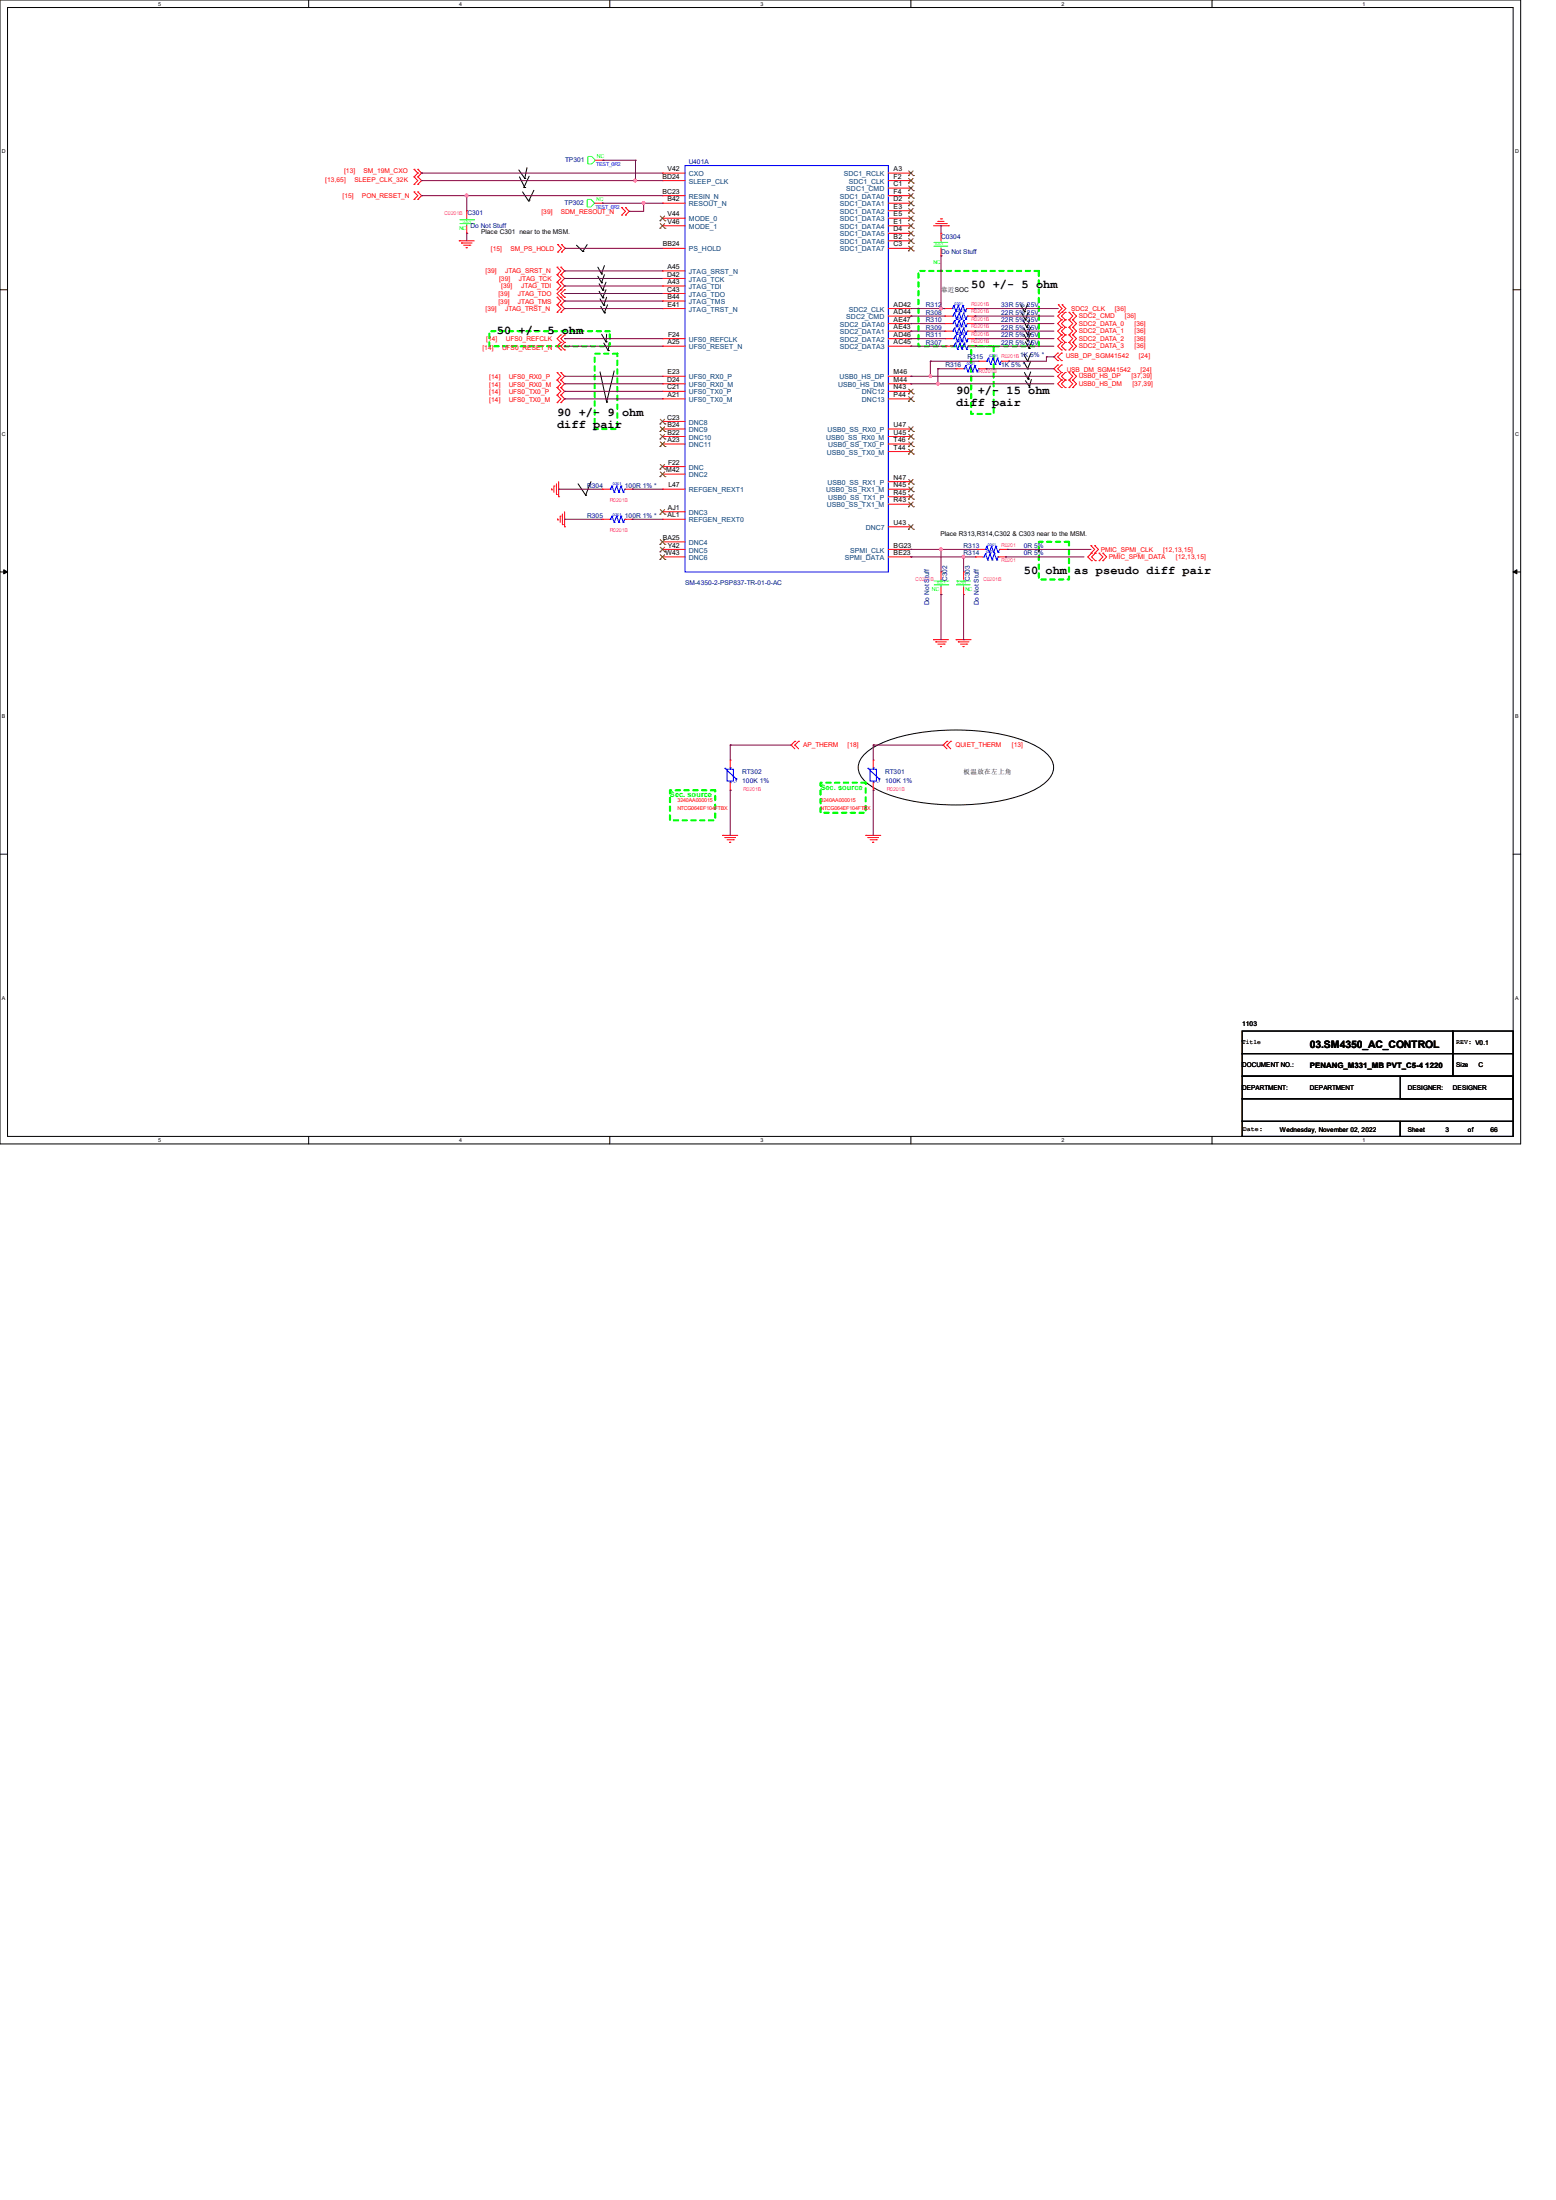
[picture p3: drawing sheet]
<svg xmlns="http://www.w3.org/2000/svg" width="210mm" height="297mm" viewBox="0 0 210 297" stroke-linecap="round" stroke-linejoin="round" font-family="sans-serif">
<g fill="none" stroke="#000" stroke-width=".13">
<path d="M0 0h205.2v154.4h-205.2zM1 1h203.2v152.4h-203.2zM41.7 0v1M82.3 0v1M122.9 0v1M163.6 0v1M0 39.1h1M70 22.9l.8 1.2M70.1 23.9l.7 1.4M70.5 25.9l.8 1.2M70.7 25.3h.1M70.8 24.1h.1"/>
<path d="M70.8 25.3h.1M71.1 22.6l-.3 1.5M71.3 27.1h.1M71.4 27h.1M71.4 23.8l-.7 1.5M72.1 25.7l-.7 1.3M77.8 33.1l.9 .9M78.7 34h.1M79.2 33l-.5 1M80.7 36.1l.5 .9M80.7 37.3l.5 .9M80.9 38.3l.5 .9"/>
<path d="M80.9 39.3l.5 .9M81.2 37h.1M81.2 36.9h.1M81.2 38.1h.1M81.2 38.2h.1M81.4 39.2h.1M81.4 39.1h.1M81.6 35.9l-.4 1M81.6 37.1l-.4 1M81.8 38.1l-.4 1M81.8 39.1l-.4 1M204.2 39.1h1"/>
<path d="M81 40.3l.5 .9M81 50.2l.9 4.1M81.1 41.4l.5 .8M81.2 45.1l.6 1M81.4 40.2h.1M81.4 40.1h.1M81.5 41.2h.1M81.5 41.1h.1M81.5 46.3l.6 1M81.6 42.2h.1M81.8 46.1h.1M81.9 54.3h.1"/>
<path d="M81.9 40.1l-.4 1M81.9 45.1l-.1 1M82 41.1l-.4 1.1M82.1 47.3h.1M82.2 46.3l-.1 1M82.9 50.1l-1 4.2M137.8 41.1l.5 1M137.9 42.2l.5 1M138.1 43.3l.5 .9M138.2 44.3l.5 .9M138.2 45.1l.5 .9M138.2 47.8l.5 1"/>
<path d="M138.2 48.9l.5 .9M138.3 42.1h.1M138.3 50.3l.5 .9M138.4 43.2h.1M138.4 46.1l.5 .9M138.4 51.4l.5 .7M138.6 44.2h.1M138.7 45.2h.1M138.7 46h.1M138.7 48.8h.1M138.7 49.8h.1M138.7 41.1l-.4 1"/>
<path d="M138.8 51.2h.1M138.8 51.1h.1M138.8 42.2l-.4 1M138.9 47h.1M138.9 52.1h.1M138.9 52.3h.1M139 43.2l-.4 1M139.1 44.2l-.4 1M139.1 45l-.4 1M139.1 50.2l-.3 .9M139.1 47.8l-.4 1M139.1 48.8l-.4 1"/>
<path d="M139.2 51.2l-.3 1.1M139.3 46l-.4 1M0 77.2h1M.5 76.9l.5 .3-.5 .3zM78 65.3l1 1.5M79 66.8h.1M79.8 65l-.8 1.8M204.2 77.2l.5-.3v.6zM204.2 77.2h1M0 115.3h1M116.7 101.8a12.6 12.6 0 0 1 6.1-2.7 31.1 31.1 0 0 1 15 .7 8.3 8.3 0 0 1 4 2.6 2.25 2.25 0 0 1-.5 3 12.6 12.6 0 0 1-6.1 2.7 31.1 31.1 0 0 1-14.9-.7 8.3 8.3 0 0 1-4.1-2.5 2.25 2.25 0 0 1 .5-3.1zM204.2 115.3h1"/>
<path d="M167.6 139.2h28.5v3h-28.5zM196.1 139.2h8.1v3h-8.1zM41.7 153.4v1M82.3 153.4v1M122.9 153.4v1M163.6 153.4v1M167.6 151.4h21.4v2h-21.4zM167.6 148.3h36.6v3.1h-36.6zM167.6 145.3h36.6v3h-36.6zM167.6 142.2h28.5v3.1h-28.5zM189 151.4h15.2v2h-15.2zM189 145.3h15.2v3h-15.2z"/>
<path d="M196.1 142.2h8.1v3.1h-8.1z"/>
</g>
<path d="M.5 76.9l.5 .3-.5 .3zM204.2 77.2l.5-.3v.6z" fill="#000"/>
<path d="M124 36.6h16.2v10.1h-16.2zM66 44.7h16.3v2h-16.3zM80.3 47.8h3v10.1h-3zM131.1 46.7h3v9.2h-3zM140.2 73.2h4.1v5h-4.1zM90.4 106.7h6.1v4h-6.1zM110.7 105.7h6.1v4h-6.1z" fill="none" stroke="#0f0" stroke-width=".3" stroke-dasharray=".6 .6"/>
<g fill="none" stroke="#f00" stroke-width=".13">
<path d="M55.9 23.9h.1M55.9 24.9h.1M55.9 25.9h.1M55.9 26.9h.1M55.9 22.9h.1M55.9 23.9l.5 .5-.5 .5M55.9 25.9l.5 .5-.5 .5M55.9 22.9l.5 .5M56.4 23.4l-.5 .5M56.4 24.9h.1M56.4 23.9h.1M56.4 26.9h.1"/>
<path d="M56.4 25.9h.1M56.4 23.4h.1M56.4 22.9h.1M56.4 23.9l.5 .5-.5 .5M56.4 25.9l.5 .5-.5 .5M56.4 22.9l.5 .5M56.9 23.4l-.5 .5M56.9 23.4h.1M62 32.5h.1M62 32.5h2M62.3 32.8h.1M62.3 32.8h1.4"/>
<path d="M62.6 33.1h.8M62.9 33.4h.2M62.9 33.4h.1M63 28.4h.1M63 31.5h.1M63 28.4v1.1M63 30.5v1M63.4 33.1h.1M75.2 36.1h.1M75.2 37.1h.1M75.2 38.1h.1M75.2 39.1h.1"/>
<path d="M75.2 36.1l.5 .5-.5 .5M75.2 37.1l.5 .5-.5 .5M75.2 38.1l.5 .5-.5 .5M75.3 33h.1M75.3 34h.1M75.3 33l.5 .5-.5 .5M75.7 37.1h.1M75.7 36.1h.1M75.7 38.1h.1M75.7 39.1h.1M75.7 36.1l.5 .5-.5 .5M75.7 37.1l.5 .5-.5 .5"/>
<path d="M75.7 38.1l.5 .5-1 1 1 1-.5 .5M75.8 34h.1M75.8 33h.1M75.8 33l.5 .5-.5 .5M76.2 39.1l-.5 .5 .5 .5M76.2 39.1h.1M80.3 27.4h1M80.3 21.6h1.1M81.3 27.4h.1M81.4 21.6h.1M83.9 28h.1M83.9 29h.1"/>
<path d="M83.9 28l.5 .5-.5 .5M84.4 29h.1M84.4 28h.1M84.4 28l.5 .5-.5 .5M89.4 30.5h3.1M89.4 23.4h3.1M89.4 24.4h3.1M89.4 26.4h3.1M89.4 27.4h3.1M89.4 29.5h3.1M89.4 33.5h3.1M89.4 36.6h3.1"/>
<path d="M89.4 37.6h3.1M89.4 38.6h3.1M89.4 39.6h3.1M89.4 23.4h.1M89.4 24.4h.1M89.4 26.4h.1M89.4 27.4h.1M89.4 29.5h.1M89.4 30.5h.1M89.4 33.5h.1M89.4 36.6h.1M89.4 37.6h.1"/>
<path d="M89.4 38.6h.1M89.4 39.6h.1M119.9 32.5h3M119.9 30.5h3M119.9 23.4h3M119.9 24.4h3M119.9 26.4h3M119.9 27.4h3M119.9 29.5h3M119.9 33.5h3M119.9 25.4h3M119.9 28.4h3"/>
<path d="M119.9 31.5h3M122.9 23.4h.1M122.9 24.4h.1M122.9 25.4h.1M122.9 26.4h.1M122.9 27.4h.1M122.9 28.4h.1M122.9 29.5h.1M122.9 30.5h.1M122.9 31.5h.1M122.9 32.5h.1M122.9 33.5h.1"/>
<path d="M126 30.5h2M126.3 30.2h1.4M126.6 29.9h.1M126.6 29.9h.8M126.9 29.5h.2M127 31.5h.1M127 34.5h.1M127 31.5v1M127 33.5v1M127.1 29.5h.1M127.7 30.2h.1M128 30.5h.1"/>
<path d="M75.2 40.1h.1M75.2 41.1h.1M75.2 42.2h.1M75.2 50.3h.1M75.2 51.3h.1M75.2 52.3h.1M75.2 53.3h.1M75.2 54.4h.1M75.2 40.1l.5 .5-.5 .5M75.2 41.1l.5 .6-.5 .5M75.2 50.3l.5 .5-.5 .5M75.2 51.3l.5 .5-.5 .5"/>
<path d="M75.2 52.3l.5 .5-.5 .5M75.2 53.3l.5 .5-.5 .6M75.7 45.2l-.5 .5 .5 .5M75.7 46.2l-.5 .5 .5 .5M75.7 41.1h.1M75.7 40.1h.1M75.7 42.2h.1M75.7 51.3h.1M75.7 50.3h.1M75.7 52.3h.1M75.7 53.3h.1M75.7 54.4h.1"/>
<path d="M75.7 46.2h.1M75.7 45.2h.1M75.7 47.2h.1M75.7 41.1l.5 .6-.5 .5M75.7 50.3l.5 .5-.5 .5M75.7 51.3l.5 .5-.5 .5M75.7 52.3l.5 .5-.5 .5M75.7 53.3l.5 .5-.5 .6M76.2 45.2l-.5 .5 .5 .5M76.2 46.2l-.5 .5 .5 .5M76.2 46.2h.1M76.2 45.2h.1"/>
<path d="M76.2 47.2h.1M76.2 40.1h.1M89.4 40.6h3.1M89.4 41.7h3.1M89.4 45.7h3.1M89.4 46.7h3.1M89.4 50.8h3.1M89.4 51.8h3.1M89.4 52.8h3.1M89.4 53.8h3.1M89.4 56.9h3.1M89.4 57.9h3.1"/>
<path d="M89.4 58.9h3.1M89.4 59.9h3.1M89.4 40.6h.1M89.4 41.7h.1M89.4 45.7h.1M89.4 46.7h.1M89.4 50.8h.1M89.4 51.8h.1M89.4 52.8h.1M89.4 53.8h.1M89.4 56.9h.1M89.4 57.9h.1"/>
<path d="M89.4 58.9h.1M89.4 59.9h.1M119.9 44.7h3M119.9 41.7h3M119.9 45.7h3M119.9 46.7h3M119.9 50.8h3M119.9 51.8h3M119.9 52.8h3M119.9 53.8h3M119.9 57.9h3M119.9 58.9h3"/>
<path d="M119.9 59.9h3M119.9 42.7h3M119.9 43.7h3M122.9 41.7h.1M122.9 42.7h.1M122.9 43.7h.1M122.9 44.7h.1M122.9 45.7h.1M122.9 46.7h.1M122.9 50.8h.1M122.9 51.8h.1M122.9 52.8h.1"/>
<path d="M122.9 53.8h.1M122.9 57.9h.1M122.9 58.9h.1M122.9 59.9h.1M127.4 41.7h1M127.4 41.7h.1M127.5 44.7h.1M127.5 43.7h.1M127.5 42.7h.1M127.5 44.7h1M127.5 42.7h1M127.5 43.7h1"/>
<path d="M127.6 45.7h.1M127.6 46.7h.1M127.6 45.7h1M127.6 46.7h1M129 49.8h.1M129 49.8h1M130.5 41.7h1M130.6 44.7h1M130.6 42.7h1M130.6 43.7h1M130.6 45.7h1.1M130.6 46.7h1.1"/>
<path d="M131.5 41.7h.1M131.6 44.7h.1M131.6 43.7h.1M131.6 42.7h.1M131.7 45.7h.1M131.7 46.7h.1M132.1 48.8h.1M132.1 49.8h1M132.1 48.8h1M133.1 49.8h.1M135.1 48.8h1M136.1 48.8h.1"/>
<path d="M142.7 49.3l-.5 .5 .5 .5M142.7 47.7l-.5 .5 .5 .5M142.7 47.7h.1M142.7 48.7h.1M142.7 49.3h.1M142.7 50.3h.1M142.8 42.2h.1M142.8 41.1h.1M142.8 41.1l.5 .6-.5 .5M143.3 50.3h.1M143.3 51.3h.1M143.3 52.3h.1"/>
<path d="M143.3 42.2h.1M143.3 43.2h.1M143.3 44.2h.1M143.3 45.2h.1M143.3 46.2h.1M143.3 47.2h.1M143.3 48.7h.1M143.3 47.7h.1M143.3 49.3h.1M143.3 50.3l-.6 .5 .6 .5M143.3 51.3l-.6 .5 .6 .5M143.3 49.3l-.6 .5 .6 .5"/>
<path d="M143.3 42.2l-.6 .5 .6 .5M143.3 44.2l-.6 .5 .6 .5M143.3 43.2l-.6 .5 .6 .5M143.3 45.2l-.6 .5 .6 .5M143.3 46.2l-.6 .5 .6 .5M143.3 47.7l-.6 .5 .6 .5M143.3 41.1h.1M143.3 41.1l.5 .6-.5 .5M143.8 50.3l-.5 .5 .5 .5M143.8 51.3l-.5 .5 .5 .5M143.8 42.2l-.5 .5 .5 .5M143.8 44.2l-.5 .5 .5 .5"/>
<path d="M143.8 43.2l-.5 .5 .5 .5M143.8 45.2l-.5 .5 .5 .5M143.8 46.2l-.5 .5 .5 .5M143.8 50.3h.1M143.8 51.3h.1M143.8 52.3h.1M143.8 42.2h.1M143.8 43.2h.1M143.8 44.2h.1M143.8 45.2h.1M143.8 46.2h.1M143.8 47.2h.1"/>
<path d="M144.3 50.3h.1M144.3 51.3h.1M144.3 52.3h.1M144.3 42.2h.1M144.3 43.2h.1M144.3 44.2h.1M144.3 45.2h.1M144.3 46.2h.1M144.3 47.2h.1M144.3 50.3l.5 .5-.5 .5M144.3 51.3l.5 .5-.5 .5M144.3 44.2l.5 .5-.5 .5"/>
<path d="M144.3 42.2l.5 .5-.5 .5M144.3 43.2l.5 .5-.5 .5M144.3 46.2l.5 .5-.5 .5M144.3 45.2l.5 .5-.5 .5M144.8 51.3h.1M144.8 50.3h.1M144.8 52.3h.1M144.8 43.2h.1M144.8 42.2h.1M144.8 44.2h.1M144.8 45.2h.1M144.8 46.2h.1"/>
<path d="M144.8 47.2h.1M144.8 50.3l.5 .5-.5 .5M144.8 51.3l.5 .5-.5 .5M144.8 42.2l.5 .5-.5 .5M144.8 45.2l.5 .5-.5 .5M144.8 43.2l.5 .5-.5 .5M144.8 46.2l.5 .5-.5 .5M144.8 44.2l.5 .5-.5 .5M74.5 66.1h.1M74.5 66v.1M74.8 65.6h.1M74.8 65.6v.9"/>
<path d="M75.1 66.8h.1M75.1 65.3v1.5M75.3 70.2h.1M75.3 70v.2M75.4 67.1h.1M75.4 65v2.1M75.6 69.7h.1M75.6 69.7v.8M75.9 70.8h.1M75.9 69.4v1.4M76.2 71.1h.1M76.2 69.1v2"/>
<path d="M81.3 70.1h.1M81.3 66h.1M81.3 66h1M81.3 70.1h1M84.3 66h1M84.3 70.1h1M85.3 70.1h.1M85.3 66h.1M89.4 75.2h3.1M89.4 63h3.1M89.4 64h3.1M89.4 66h3.1"/>
<path d="M89.4 69.1h3.1M89.4 70.1h3.1M89.4 73.2h3.1M89.4 74.2h3.1M89.4 63h.1M89.4 64h.1M89.4 66h.1M89.4 69.1h.1M89.4 70.1h.1M89.4 73.2h.1M89.4 74.2h.1M89.4 75.2h.1"/>
<path d="M119.9 75.2h3M119.9 66h3M119.9 74.2h3M119.9 61h3M119.9 65h3M119.9 67.1h3M119.9 68.1h3M119.9 71.1h3M122.9 61h.1M122.9 65h.1M122.9 66h.1M122.9 67.1h.1"/>
<path d="M122.9 68.1h.1M122.9 71.1h.1M122.9 74.2h.1M122.9 75.2h.1M127 77.2h.1M127 77.2v1M127 79.2v1.1M130 77.2h.1M130 77.2v1M130 79.2v1.1M131.7 75.2h1M131.7 75.2h.1"/>
<path d="M131.9 74.2h.1M131.9 74.2h1M134.7 75.2h1M134.9 74.2h1M135.7 75.2h.1M135.9 74.2h.1M147.2 74.7h.1M147.2 73.7h.1M147.2 73.7l.5 .5-.5 .5M147.3 74.7l-.5 .5 .5 .5M147.3 74.7h.1M147.3 75.7h.1"/>
<path d="M147.7 74.7h.1M147.7 73.7h.1M147.7 73.7l.6 .5-.6 .5M147.8 74.7l-.5 .5 .5 .5M147.8 74.7h.1M147.8 75.7h.1M148.3 74.7h.1M148.3 75.7h.1M148.3 74.7l.5 .5-.5 .5M148.8 74.7l.6 .5-.6 .5M148.8 75.7h.1M148.8 74.7h.1"/>
<path d="M126 86.4h.1M126 86.4h2M126.3 86.7h.1M126.3 86.7h1.4M126.6 87h.8M126.9 87.3h.2M126.9 87.3h.1M127 80.3h.1M127.4 87h.1M129 86.4h2.1M129 86.4h.1M129.3 86.7h1.5"/>
<path d="M129.3 86.7h.1M129.6 87h.9M130 87.3h.1M130 80.3h.1M130.5 87h.1M97.5 112.8h2.1M97.5 112.8h.1M97.8 113.1h1.5M97.8 113.1h.1M98.1 113.4h.9M98.5 113.7h.1M98.6 102.6h.1"/>
<path d="M98.6 106.7h.1M98.6 102.6v1M98.6 105.7v1M99 113.4h.1M106.8 100.6l.5 .5M106.8 100.6h.1M107.3 100.6h.1M107.3 100.1h.1M107.3 100.6l.5 .5M107.3 100.1l-.5 .5M107.8 100.1l-.5 .5M107.8 100.1h.1"/>
<path d="M116.8 112.8h2.1M116.8 112.8h.1M117.1 113.1h1.5M117.1 113.1h.1M117.4 113.4h.9M117.8 113.7h.1M117.9 102.6h.1M117.9 106.7h.1M117.9 102.6v1M117.9 105.7v1M118.3 113.4h.1M127.3 100.6h.1"/>
<path d="M127.3 100.6l.5 .5M127.8 100.1l-.5 .5M127.8 100.6h.1M127.8 100.1h.1M127.8 100.6l.5 .5M128.3 100.1l-.5 .5M128.3 100.1h.1"/>
</g>
<g fill="none" stroke="#00ff80" stroke-width=".13">
<path d="M62.1 30.2h1.8M62.1 29.7h1.8M63 29.7h.1M63 30.2h.1M63 29.5v.2M63 30.2v.3M63.9 30.2h.1M63.9 29.7h.1M79.2 26.9h.6l.5 .5-.5 .5h-.6zM79.3 21.1h.5l.5 .5-.5 .5h-.5zM126.1 33.2h.1M126.1 32.7h.1"/>
<path d="M126.1 33.2h1.8M126.1 32.7h1.8M127 32.7h.1M127 33.2h.1M127 32.5v.2M127 33.2v.3M126.1 79h1.8M126.1 78.4h1.8M127 78.4h.1M127 79h.1M127 78.2v.2M127 79v.2"/>
<path d="M127.9 79h.1M127.9 78.4h.1M129.1 79h1.9M129.1 78.4h1.9M129.1 79h.1M129.1 78.4h.1M130 78.4h.1M130 79h.1M130 78.2v.2M130 79v.2"/>
</g>
<g fill="none" stroke="#00f" stroke-width=".13">
<path d="M92.5 22.4h27.4v54.8h-27.4zM128.4 41.7h.1M128.5 41.7h.1M128.5 44.7h.1M128.5 43.7h.1M128.5 42.7h.1M128.6 44.7h.1M128.6 43.7h.1M128.6 42.7h.1M128.6 45.7h.1M128.6 46.7h.1M128.7 41.2l-.2 .5"/>
<path d="M128.7 45.7h.1M128.7 41.2h.1M128.7 46.7h.1M128.7 41.2l.3 .9M128.8 44.3l-.2 .4M128.8 43.3l-.2 .4M128.8 42.2l-.2 .5M128.8 44.3h.1M128.8 43.3h.1M128.8 42.2h.1M128.8 44.3l.3 .8M128.8 43.3l.3 .8"/>
<path d="M128.8 42.2l.3 .9M128.9 45.3h.1M128.9 46.3h.1M128.9 45.3l.3 .8M128.9 46.3l.3 .9M128.9 45.3l-.2 .4M128.9 46.3l-.2 .4M129 42.1h.1M129.1 45.1h.1M129.1 44.1h.1M129.1 43.1h.1M129.2 46.1h.1"/>
<path d="M129.2 47.2h.1M129.3 41.2h.1M129.3 41.2l.3 .9M129.3 41.2l-.3 .9M129.5 44.3h.1M129.5 43.3h.1M129.5 42.2h.1M129.5 44.3l.3 .8M129.5 43.3l.3 .8M129.5 42.2l.3 .9M129.5 44.3l-.4 .8M129.5 43.3l-.4 .8"/>
<path d="M129.5 42.2l-.4 .9M129.5 45.3l-.3 .8M129.5 46.3l-.3 .9M129.5 45.3h.1M129.5 46.3h.1M129.5 46.3l.3 .9M129.5 45.3l.3 .8M129.6 42.1h.1M129.8 45.1h.1M129.8 44.1h.1M129.8 43.1h.1M129.8 46.1h.1"/>
<path d="M129.8 47.2h.1M130 41.2h.1M130 41.2l.3 .9M130 41.2l-.4 .9M130 44.3l-.2 .8M130 43.3l-.2 .8M130 42.2l-.2 .9M130 44.3h.1M130 43.3h.1M130 42.2h.1M130 44.3l.3 .8M130 43.3l.3 .8"/>
<path d="M130 42.2l.3 .9M130 49.8h.1M130.1 45.3h.1M130.1 49.8h.1M130.1 46.3h.1M130.1 45.3l.4 .8M130.1 46.3l.4 .9M130.1 45.3l-.3 .8M130.1 46.3l-.3 .9M130.3 42.1h.1M130.3 49.4l-.2 .4M130.3 45.1h.1"/>
<path d="M130.3 44.1h.1M130.3 43.1h.1M130.3 49.4h.1M130.3 49.4l.3 .8M130.5 41.7l-.2 .4M130.5 46.1h.1M130.5 41.7h.1M130.5 47.2h.1M130.6 44.7h.1M130.6 43.7h.1M130.6 42.7h.1M130.6 44.7l-.3 .4"/>
<path d="M130.6 43.7l-.3 .4M130.6 42.7l-.3 .4M130.6 45.7l-.1 .4M130.6 46.7l-.1 .5M130.6 45.7h.1M130.6 50.2h.1M130.6 46.7h.1M131 49.4h.1M131 49.4l.3 .8M131 49.4l-.4 .8M131.3 50.2h.1M131.6 49.4h.1"/>
<path d="M131.6 49.4l.3 .8M131.6 49.4l-.3 .8M131.9 50.2h.1M132.1 49.8l-.2 .4M132.1 49.8h.1M133.1 48.8h.1M133.2 48.8h.1M133.4 48.3l-.2 .5M133.4 48.3h.1M133.4 48.3l.3 .9M133.7 49.2h.1M134 48.3l-.3 .9"/>
<path d="M134 48.3h.1M134 48.3l.3 .9M134.3 49.2h.1M134.6 48.3h.1M134.6 48.3l.3 .9M134.6 48.3l-.3 .9M134.9 49.2h.1M135.1 48.8l-.2 .4M135.1 48.8h.1M82.3 70.1h.1M82.3 66h.1M82.4 70.1h.1"/>
<path d="M82.4 66h.1M82.6 69.7h.1M82.6 65.6h.1M82.6 69.7l.3 .8M82.6 65.6l.3 .9M82.6 69.7l-.2 .4M82.6 65.6l-.2 .4M82.9 70.5h.1M82.9 66.5h.1M83.2 69.7h.1M83.2 65.6h.1M83.2 69.7l.3 .8"/>
<path d="M83.2 65.6l.3 .9M83.2 69.7l-.3 .8M83.2 65.6l-.3 .9M83.5 70.5h.1M83.5 66.5h.1M83.8 69.7l-.3 .8M83.8 65.6l-.3 .9M83.8 69.7h.1M83.8 65.6h.1M83.8 69.7l.3 .8M83.8 65.6l.3 .9M84.1 70.5h.1"/>
<path d="M84.1 66.5h.1M84.3 70.1h.1M84.3 66h.1M84.3 70.1l-.2 .4M84.3 66l-.2 .5M132.7 75.2h.1M132.8 75.2h.1M132.9 74.2h.1M133 74.8l-.2 .4M133 74.8h.1M133 74.2h.1M133 74.8l.3 .8"/>
<path d="M133.2 73.7h.1M133.2 73.7l.3 .9M133.2 73.7l-.2 .5M133.3 75.6h.1M133.5 74.6h.1M133.6 74.8h.1M133.6 74.8l.3 .8M133.6 74.8l-.3 .8M133.8 73.7h.1M133.8 73.7l.3 .9M133.8 73.7l-.3 .9M133.9 75.6h.1"/>
<path d="M134.1 74.6h.1M134.2 74.8h.1M134.2 74.8l.3 .8M134.2 74.8l-.3 .8M134.4 73.7h.1M134.4 73.7l.3 .9M134.4 73.7l-.3 .9M134.5 75.6h.1M134.7 75.2l-.2 .4M134.7 75.2h.1M134.7 74.6h.1M134.9 74.2l-.2 .4"/>
<path d="M134.9 74.2h.1M97.8 103.7h.1M97.8 103.7l1.6 1.5M98.1 103.8h.9v1.7h-.9zM98.6 103.6h.1M98.6 105.7h.1M98.6 103.6v.2M98.6 105.5v.2M99.4 105.2h.1M99.4 105.2v.3M117.1 103.7l1.6 1.5M117.1 103.7h.1"/>
<path d="M117.4 103.8h.9v1.7h-.9zM117.9 103.6h.1M117.9 105.7h.1M117.9 103.6v.2M117.9 105.5v.2M118.7 105.2h.1M118.7 105.2v.3"/>
</g>
<g fill="none" stroke="#804000" stroke-width=".13">
<path d="M89.1 29.8h.1M89.1 30.8h.1M89.1 29.2l.6 .6M89.1 30.2l.6 .6M89.7 29.2l-.6 .6M89.7 30.2l-.6 .6M89.7 29.8h.1M89.7 30.8h.1M122.6 23.7h.1M122.6 24.7h.1M122.6 25.7h.1M122.6 26.8h.1"/>
<path d="M122.6 27.8h.1M122.6 28.8h.1M122.6 29.8h.1M122.6 30.8h.1M122.6 31.8h.1M122.6 32.9h.1M122.6 33.9h.1M122.6 23.1l.7 .6M122.6 24.1l.7 .6M122.6 25.1l.7 .6M122.6 26.1l.7 .7M122.6 27.1l.7 .7"/>
<path d="M122.6 28.2l.7 .6M122.6 29.2l.7 .6M122.6 30.2l.7 .6M122.6 31.2l.7 .6M122.6 32.2l.7 .7M122.6 33.2l.7 .7M123.2 24.1l-.6 .6M123.2 25.1l-.6 .6M123.2 26.1l-.6 .7M123.2 29.2l-.6 .6M123.2 23.1l-.6 .6M123.2 27.1l-.6 .7"/>
<path d="M123.2 28.2l-.6 .6M123.2 30.2l-.6 .6M123.2 31.2l-.6 .6M123.2 32.2l-.6 .7M123.2 33.2l-.6 .7M123.3 23.7h.1M123.3 24.7h.1M123.3 25.7h.1M123.3 26.8h.1M123.3 27.8h.1M123.3 28.8h.1M123.3 29.8h.1"/>
<path d="M123.3 30.8h.1M123.3 31.8h.1M123.3 32.9h.1M123.3 33.9h.1M89.1 57.2h.1M89.1 58.3h.1M89.1 59.3h.1M89.1 56.6l.6 .6M89.1 57.6l.6 .7M89.1 58.6l.6 .7M89.1 59.6l.6 .7M89.7 56.6l-.6 .6"/>
<path d="M89.7 57.6l-.6 .7M89.7 58.6l-.6 .7M89.7 59.6l-.6 .7M89.7 57.2h.1M89.7 58.3h.1M89.7 59.3h.1M122.6 53.2h.1M122.6 54.2h.1M122.6 58.3h.1M122.6 59.3h.1M122.6 52.5l.7 .7M122.6 53.6l.7 .6"/>
<path d="M122.6 57.6l.7 .7M122.6 58.6l.7 .7M122.6 59.6l.7 .7M123.2 52.5l-.6 .7M123.2 53.6l-.6 .6M123.2 57.6l-.6 .7M123.2 58.6l-.6 .7M123.2 59.6l-.6 .7M123.3 53.2h.1M123.3 54.2h.1M123.3 58.3h.1M123.3 59.3h.1"/>
<path d="M89.1 60.3h.1M89.1 63.3h.1M89.1 64.3h.1M89.1 69.4h.1M89.1 73.5h.1M89.1 74.5h.1M89.1 75.5h.1M89.1 62.7l.6 .6M89.1 63.7l.6 .6M89.1 68.8l.6 .6M89.1 72.9l.6 .6M89.1 73.9l.6 .6"/>
<path d="M89.1 74.9l.6 .6M89.7 62.7l-.6 .6M89.7 63.7l-.6 .6M89.7 68.8l-.6 .6M89.7 72.9l-.6 .6M89.7 73.9l-.6 .6M89.7 74.9l-.6 .6M89.7 60.3h.1M89.7 63.3h.1M89.7 64.3h.1M89.7 69.4h.1M89.7 73.5h.1"/>
<path d="M89.7 74.5h.1M89.7 75.5h.1M122.6 60.3h.1M122.6 61.3h.1M122.6 65.4h.1M122.6 66.4h.1M122.6 67.4h.1M122.6 68.4h.1M122.6 71.5h.1M122.6 60.7l.7 .6M122.6 64.7l.7 .7M122.6 65.7l.7 .7"/>
<path d="M122.6 66.8l.7 .6M122.6 67.8l.7 .6M122.6 70.8l.7 .7M123.2 60.7l-.6 .6M123.2 64.7l-.6 .7M123.2 65.7l-.6 .7M123.2 66.8l-.6 .6M123.2 67.8l-.6 .6M123.2 70.8l-.6 .7M123.3 60.3h.1M123.3 61.3h.1M123.3 65.4h.1"/>
<path d="M123.3 66.4h.1M123.3 67.4h.1M123.3 68.4h.1M123.3 71.5h.1"/>
</g>
<path d="M56.9 23.4h.1M56.9 24.4h.1M56.9 23.4h32.5M56.9 24.4h28.9" fill="none" stroke="#800040" stroke-width=".13"/>
<circle cx="85.7" cy="24.4" r=".18" fill="#f0f"/>
<circle cx="85.7" cy="24.4" r=".18" fill="none" stroke="#f0f" stroke-width=".13"/>
<g fill="none" stroke="#800040" stroke-width=".13">
<path d="M56.9 26.4h6.1M56.9 26.4h.1M76.2 36.6h.1M76.2 37.6h.1M76.2 38.6h.1M76.2 39.6h.1M76.2 36.6h13.2M76.2 37.6h13.2M76.2 38.6h13.2M76.2 39.6h13.2M76.2 40.6h.1M76.2 41.7h.1"/>
<path d="M76.2 50.8h.1M76.2 51.8h.1M76.2 52.8h.1M76.2 53.8h.1M76.2 40.6h13.2M76.2 41.7h13.2M76.2 50.8h13.2M76.2 51.8h13.2M76.2 52.8h13.2M76.2 53.8h13.2M122.9 51.8h3.7M122.9 50.8h.1"/>
<path d="M122.9 51.8h.1M122.9 50.8h2.7M75.4 66h5.9M75.4 66h.1M76.2 70.1h5.1M76.2 70.1h.1M85.3 66h.1M85.3 70.1h.1M85.3 66h4.1M85.3 70.1h4.1M122.9 74.2h4.1M122.9 74.2h.1"/>
<path d="M122.9 75.2h.1M122.9 75.2h7.1"/>
</g>
<circle cx="130" cy="75.2" r=".19" fill="#f0f"/>
<circle cx="130" cy="75.2" r=".19" fill="none" stroke="#f0f" stroke-width=".13"/>
<path d="M81.3 27.4h.1M81.3 27.4h5.6M85.8 21.6h.1M85.8 24.4h.1M85.8 21.6v2.8M85.8 24.4h3.6M76.2 45.7h.1M76.2 46.7h.1M76.2 45.7h13.2M76.2 46.7h13.2M130 75.2h1.7M130 75.2h.1" fill="none" stroke="#800040" stroke-width=".13"/>
<circle cx="86.8" cy="27.4" r=".19" fill="#f0f"/>
<circle cx="86.8" cy="27.4" r=".19" fill="none" stroke="#f0f" stroke-width=".13"/>
<path d="M127 74.2h4.9M127 74.2h.1M127 74.2v3M130 75.2h.1M130 75.2v2M127 80.3h.1M127 80.3v6.1M98.6 100.6h.1M98.6 106.7h.1M98.6 100.6v2M98.6 106.7v6.1" fill="none" stroke="#800040" stroke-width=".13"/>
<circle cx="127" cy="74.1" r=".19" fill="#f0f"/>
<circle cx="127" cy="74.1" r=".19" fill="none" stroke="#f0f" stroke-width=".13"/>
<g fill="none" stroke="#800040" stroke-width=".13">
<path d="M63 31.5h.1M63 26.4h.1M63 26.4v2M63 31.5v1M63 26.4h26.4M76.3 33.5h13.1M76.3 33.5h.1M122.9 45.7h4.7M122.9 46.7h4.7M122.9 42.7h4.6M122.9 43.7h4.6M122.9 44.7h4.6"/>
<path d="M122.9 42.7h.1M122.9 43.7h.1M122.9 44.7h.1M122.9 45.7h.1M122.9 46.7h.1M122.9 41.7h4.1M127 41.7h.1M131.5 41.7h.1M131.5 41.7h11.3M131.6 42.7h.1M131.6 43.7h.1M131.6 44.7h.1"/>
<path d="M131.6 42.7h10.6M131.6 43.7h10.6M131.6 44.7h10.6M131.7 45.7h.1M131.7 46.7h.1M131.7 45.7h10.5M131.7 46.7h10.5"/>
</g>
<circle cx="63" cy="26.4" r=".19" fill="#f0f"/>
<circle cx="63" cy="26.4" r=".19" fill="none" stroke="#f0f" stroke-width=".13"/>
<g fill="none" stroke="#800040" stroke-width=".13">
<path d="M125.6 48.8h6.5M125.6 48.8h.1M125.6 50.8h.1M125.6 48.8v2M125.6 50.8h16.6M126.6 49.8h.1M126.6 49.8h2.4M133.1 49.8h.1M133.1 49.8h9.1M136.1 48.8h5.1M136.1 48.8h.1M135.7 75.2h.1"/>
<path d="M135.7 75.2h10.6M135.9 74.2h11.3M135.9 74.2h.1M98.6 100.6h.1M98.6 100.6h8.2"/>
</g>
<circle cx="125.5" cy="50.8" r=".18" fill="#f0f"/>
<circle cx="125.5" cy="50.8" r=".18" fill="none" stroke="#f0f" stroke-width=".13"/>
<path d="M126.6 49.8h.1M126.6 51.8h.1M126.6 49.8v2M126.6 51.8h15.6" fill="none" stroke="#800040" stroke-width=".13"/>
<circle cx="126.6" cy="51.8" r=".18" fill="#f0f"/>
<circle cx="126.6" cy="51.8" r=".18" fill="none" stroke="#f0f" stroke-width=".13"/>
<g fill="none" stroke="#800040" stroke-width=".13">
<path d="M81.4 21.6h4.4M81.4 21.6h.1M84.9 28.5h.1M86.9 27.4h2.5M86.9 27.4h.1M86.9 27.4v1.1h-2M127 30.5h.1M127 34.5h.1M127 30.5v1M127 34.5v7.2M141.2 48.2h.1M141.2 48.2v.6"/>
<path d="M141.2 48.2h1M142.2 48.2h.1M130 86.4h.1M130 80.3v6.1M117.9 100.6h.1M117.9 106.7h.1M117.9 100.6v2M117.9 106.7v6.1M117.9 100.6h9.4"/>
</g>
<circle cx="127" cy="41.6" r=".19" fill="#f0f"/>
<circle cx="127" cy="41.6" r=".19" fill="none" stroke="#f0f" stroke-width=".13"/>
<path d="M127 41.7h.4M127.4 41.7h.1" fill="none" stroke="#800040" stroke-width=".13"/>
<circle cx="85.7" cy="24.4" r=".18" fill="#f0f"/>
<circle cx="85.7" cy="24.4" r=".18" fill="none" stroke="#f0f" stroke-width=".13"/>
<circle cx="130" cy="75.2" r=".19" fill="#f0f"/>
<circle cx="130" cy="75.2" r=".19" fill="none" stroke="#f0f" stroke-width=".13"/>
<circle cx="86.8" cy="27.4" r=".19" fill="#f0f"/>
<circle cx="86.8" cy="27.4" r=".19" fill="none" stroke="#f0f" stroke-width=".13"/>
<circle cx="127" cy="74.1" r=".19" fill="#f0f"/>
<circle cx="127" cy="74.1" r=".19" fill="none" stroke="#f0f" stroke-width=".13"/>
<circle cx="63" cy="26.4" r=".19" fill="#f0f"/>
<circle cx="63" cy="26.4" r=".19" fill="none" stroke="#f0f" stroke-width=".13"/>
<circle cx="125.5" cy="50.8" r=".18" fill="#f0f"/>
<circle cx="125.5" cy="50.8" r=".18" fill="none" stroke="#f0f" stroke-width=".13"/>
<circle cx="126.6" cy="51.8" r=".18" fill="#f0f"/>
<circle cx="126.6" cy="51.8" r=".18" fill="none" stroke="#f0f" stroke-width=".13"/>
<circle cx="127" cy="41.6" r=".19" fill="#f0f"/>
<circle cx="127" cy="41.6" r=".19" fill="none" stroke="#f0f" stroke-width=".13"/>
<g font-size="1.6">
<text x="131.1" y="38.9">50 +/- 5 ohm</text>
<text x="67.1" y="45">50 +/- 5 ohm</text>
<text x="129" y="53.2">90 +/- 15 ohm</text>
<text x="75.2" y="56.2">90 +/- 9 ohm</text>
<text x="75.2" y="57.8">diff pair</text>
<text x="129" y="54.8">diff pair</text>
<text x="138.2" y="77.6">50 ohm as pseudo diff pair</text>
</g>
<text font-size="1.4" x="176.8" y="141.5">03.SM4350_AC_CONTROL</text>
<g font-size="1" fill="#0f0">
<text x="90.4" y="107.7">Sec. source</text>
<text x="110.7" y="106.6">Sec. source</text>
</g>
<text font-size="1" x="176.8" y="144.2">PENANG_M331_MB PVT_C5-4 1220</text>
<g font-size=".9" fill="#f00">
<text x="46.4" y="23.4">[13]</text>
<text x="49.1" y="23.4">SM_19M_CXO</text>
<text x="43.9" y="24.6">[13,65]</text>
<text x="46.2" y="26.7">[15]</text>
<text x="47.8" y="24.6">SLEEP_CLK_32K</text>
<text x="48.9" y="26.7">PON_RESET_N</text>
<text x="73.1" y="29">[39]</text>
<text x="75.7" y="29">SDM_RESOUT_N</text>
<text x="66.3" y="33.8">[15]</text>
<text x="68.9" y="33.8">SM_PS_HOLD</text>
<text x="65.5" y="36.9">[39]</text>
<text x="67.3" y="41">[39]</text>
<text x="67.3" y="39.9">[39]</text>
<text x="67.4" y="37.9">[39]</text>
<text x="67.6" y="38.9">[39]</text>
<text x="68.2" y="36.9">JTAG_SRST_N</text>
<text x="69.9" y="41">JTAG_TMS</text>
<text x="69.9" y="39.9">JTAG_TDO</text>
<text x="70" y="37.9">JTAG_TCK</text>
<text x="70.3" y="38.9">JTAG_TDI</text>
<text x="65.1" y="47.2">[14]</text>
<text x="65.5" y="42">[39]</text>
<text x="65.6" y="46.1">[14]</text>
<text x="67.8" y="47.2">UFS0_RESET_N</text>
<text x="68.2" y="42">JTAG_TRST_N</text>
<text x="68.3" y="46.1">UFS0_REFCLK</text>
<text x="144.6" y="42">SDC2_CLK</text>
<text x="145.6" y="43">SDC2_CMD</text>
<text x="145.6" y="44">SDC2_DATA_0</text>
<text x="145.6" y="45">SDC2_DATA_1</text>
<text x="145.6" y="46">SDC2_DATA_2</text>
<text x="145.6" y="47">SDC2_DATA_3</text>
<text x="150.5" y="42">[36]</text>
<text x="151.8" y="43">[36]</text>
<text x="153.1" y="44">[36]</text>
<text x="153.1" y="45">[36]</text>
<text x="153.1" y="46">[36]</text>
<text x="153.1" y="47">[36]</text>
<text x="66" y="51.2">[14]</text>
<text x="66" y="52.2">[14]</text>
<text x="66" y="53.2">[14]</text>
<text x="68.7" y="51.2">UFS0_RX0_P</text>
<text x="68.7" y="52.2">UFS0_RX0_M</text>
<text x="68.7" y="53.2">UFS0_TX0_P</text>
<text x="143.8" y="48.3">USB_DP_SGM41542</text>
<text x="144" y="50.2">USB_DM_SGM41542</text>
<text x="145.6" y="51.1">USB0_HS_DP</text>
<text x="145.6" y="52.1">USB0_HS_DM</text>
<text x="152.7" y="51.1">[37,39]</text>
<text x="152.8" y="52.1">[37,39]</text>
<text x="153.7" y="48.3">[24]</text>
<text x="153.9" y="50.2">[24]</text>
<text x="66" y="54.2">[14]</text>
<text x="68.7" y="54.2">UFS0_TX0_M</text>
<text x="148.5" y="74.5">PMIC_SPMI_CLK</text>
<text x="149.6" y="75.5">PMIC_SPMI_DATA</text>
<text x="157" y="74.5">[12,13,15]</text>
<text x="158.7" y="75.5">[12,13,15]</text>
<text x="108.4" y="100.8">AP_THERM</text>
<text x="114.4" y="100.8">[18]</text>
<text x="128.9" y="100.8">QUIET_THERM</text>
<text x="136.6" y="100.8">[13]</text>
</g>
<g font-size=".9" fill="#000080">
<text x="76.3" y="21.9">TP301</text>
<text x="93" y="22.1">U401A</text>
<text x="63.1" y="29">C301</text>
<text x="76.2" y="27.7">TP302</text>
<text x="63.5" y="30.8">Do Not Stuff</text>
<text x="127" y="32.3">C0304</text>
<text x="127" y="34.3">Do Not Stuff</text>
<text x="125" y="41.4">R312</text>
<text x="135.1" y="41.4">33R 5% 25V</text>
<text x="125" y="44.5">R309</text>
<text x="125" y="45.5">R311</text>
<text x="125" y="43.5">R310</text>
<text x="125" y="42.5">R308</text>
<text x="125" y="46.5">R307</text>
<text x="135.1" y="44.5">22R 5% 25V</text>
<text x="135.1" y="45.5">22R 5% 25V</text>
<text x="135.1" y="43.5">22R 5% 25V</text>
<text x="135.1" y="42.5">22R 5% 25V</text>
<text x="135.1" y="46.5">22R 5% 25V</text>
<text x="127.6" y="49.6">R316</text>
<text x="130.6" y="48.5">R315</text>
<text x="135.1" y="49.6">1K 5% *</text>
<text x="137.7" y="48.1">1K 5% *</text>
<text x="79.2" y="65.8">R304</text>
<text x="84.3" y="65.8">100R 1% *</text>
<text x="79.2" y="69.9">R305</text>
<text x="84.3" y="69.9">100R 1% *</text>
<text x="130" y="75">R314</text>
<text x="130" y="74">R313</text>
<text x="138.2" y="75">0R 5%</text>
<text x="138.2" y="74">0R 5%</text>
<text x="92.5" y="79">SM-4350-2-PSP837-TR-01-0-AC</text>
<text x="125.4" y="81.7" transform="rotate(-90 125.4 81.7)">Do Not Stuff</text>
<text x="127.8" y="78.4" transform="rotate(-90 127.8 78.4)">C302</text>
<text x="130.9" y="78.4" transform="rotate(-90 130.9 78.4)">C303</text>
<text x="132.1" y="81.7" transform="rotate(-90 132.1 81.7)">Do Not Stuff</text>
<text x="100.2" y="104.4">RT302</text>
<text x="100.2" y="105.7">100K 1%</text>
<text x="119.5" y="104.4">RT301</text>
<text x="119.5" y="105.7">100K 1%</text>
</g>
<g font-size=".9">
<text x="90.1" y="23.1">V42</text>
<text x="120.6" y="23.1">A3</text>
<text x="89.4" y="24.1">BD24</text>
<text x="89.4" y="26.2">BC23</text>
<text x="90.1" y="27.2">B42</text>
<text x="90.1" y="29.2">V44</text>
<text x="120.6" y="24.1">F2</text>
<text x="120.6" y="25.1">C1</text>
<text x="120.6" y="26.2">F4</text>
<text x="120.6" y="27.2">D2</text>
<text x="120.6" y="28.2">E3</text>
<text x="120.6" y="29.2">E5</text>
<text x="64.9" y="31.6">Place C301 near to the MSM.</text>
<text x="89.5" y="33.3">BB24</text>
<text x="90.1" y="30.2">V46</text>
<text x="120.6" y="30.2">E1</text>
<text x="120.6" y="31.2">D4</text>
<text x="120.6" y="32.3">B2</text>
<text x="120.6" y="33.3">C3</text>
<text x="90" y="37.3">D42</text>
<text x="90" y="39.4">C43</text>
<text x="90.1" y="36.3">A45</text>
<text x="90.1" y="38.4">A43</text>
<text x="90.1" y="40.4">B44</text>
<text x="90.1" y="41.4">E41</text>
<text x="120.6" y="41.4">AD42</text>
<text x="127" y="39.4">靠近SOC</text>
<text x="90.1" y="46.5">A25</text>
<text x="90.2" y="45.5">F24</text>
<text x="120.6" y="42.4">AD44</text>
<text x="120.6" y="43.4">AE47</text>
<text x="120.6" y="44.5">AE43</text>
<text x="120.6" y="45.5">AD46</text>
<text x="120.6" y="46.5">AC45</text>
<text x="90" y="51.6">D24</text>
<text x="90" y="52.6">C21</text>
<text x="90.1" y="50.5">E23</text>
<text x="90.1" y="53.6">A21</text>
<text x="120.6" y="50.5">M46</text>
<text x="120.6" y="51.6">M44</text>
<text x="120.6" y="52.6">N43</text>
<text x="120.6" y="53.6">P44</text>
<text x="90" y="56.6">C23</text>
<text x="90.1" y="57.7">B24</text>
<text x="90.1" y="58.7">B22</text>
<text x="90.1" y="59.7">A23</text>
<text x="120.6" y="58.7">U45</text>
<text x="120.6" y="59.7">T46</text>
<text x="120.6" y="57.7">U47</text>
<text x="89.9" y="63.8">M42</text>
<text x="90.2" y="62.7">F22</text>
<text x="90.2" y="65.8">L47</text>
<text x="120.6" y="65.8">N45</text>
<text x="120.6" y="60.7">T44</text>
<text x="120.6" y="64.8">N47</text>
<text x="90.1" y="69.9">AL1</text>
<text x="90.1" y="68.8">AJ1</text>
<text x="120.6" y="66.8">R45</text>
<text x="120.6" y="67.8">R43</text>
<text x="120.6" y="70.9">U43</text>
<text x="89.5" y="72.9">BA25</text>
<text x="89.8" y="74.9">W43</text>
<text x="90.1" y="73.9">Y42</text>
<text x="120.6" y="73.9">BG23</text>
<text x="120.6" y="74.9">BE23</text>
<text x="126.9" y="72.3">Place R313,R314,C302 &amp; C303 near to the MSM.</text>
<text x="130" y="104.4">板温放在左上角</text>
<text x="167.6" y="140.9">Title</text>
<text x="167.6" y="138.5">1103</text>
<text x="196.5" y="140.9">REV: V0.1</text>
<text x="167.6" y="144.1">DOCUMENT NO.:</text>
<text x="167.6" y="147.1">DEPARTMENT:</text>
<text x="176.8" y="147.1">DEPARTMENT</text>
<text x="190" y="147.1">DESIGNER:</text>
<text x="196.1" y="147.1">DESIGNER</text>
<text x="196.5" y="144.1">Size</text>
<text x="199.6" y="144.1">C</text>
<text x="167.7" y="152.7">Date:</text>
<text x="172.7" y="152.8">Wednesday, November 02, 2022</text>
<text x="190" y="152.8">Sheet</text>
<text x="195.1" y="152.8">3</text>
<text x="198.1" y="152.8">of</text>
<text x="201.2" y="152.8">66</text>
</g>
<g font-size=".9" fill="#004080">
<text x="93" y="23.8">CXO</text>
<text x="113.9" y="23.8">SDC1_RCLK</text>
<text x="93" y="24.8">SLEEP_CLK</text>
<text x="93" y="26.8">RESIN_N</text>
<text x="93" y="27.9">RESOUT_N</text>
<text x="93" y="29.9">MODE_0</text>
<text x="113.3" y="26.8">SDC1_DATA0</text>
<text x="113.3" y="27.9">SDC1_DATA1</text>
<text x="113.3" y="28.9">SDC1_DATA2</text>
<text x="113.3" y="29.9">SDC1_DATA3</text>
<text x="114.2" y="25.8">SDC1_CMD</text>
<text x="114.6" y="24.8">SDC1_CLK</text>
<text x="93" y="30.9">MODE_1</text>
<text x="93" y="34">PS_HOLD</text>
<text x="113.3" y="30.9">SDC1_DATA4</text>
<text x="113.3" y="31.9">SDC1_DATA5</text>
<text x="113.3" y="32.9">SDC1_DATA6</text>
<text x="113.3" y="34">SDC1_DATA7</text>
<text x="93" y="37">JTAG_SRST_N</text>
<text x="93" y="38">JTAG_TCK</text>
<text x="93" y="39">JTAG_TDI</text>
<text x="93" y="40">JTAG_TDO</text>
<text x="93" y="41.1">JTAG_TMS</text>
<text x="93" y="42.1">JTAG_TRST_N</text>
<text x="93" y="46.1">UFS0_REFCLK</text>
<text x="93" y="47.2">UFS0_RESET_N</text>
<text x="113.3" y="44.1">SDC2_DATA0</text>
<text x="113.3" y="45.1">SDC2_DATA1</text>
<text x="113.3" y="46.1">SDC2_DATA2</text>
<text x="113.3" y="47.2">SDC2_DATA3</text>
<text x="114.2" y="43.1">SDC2_CMD</text>
<text x="114.6" y="42.1">SDC2_CLK</text>
<text x="93" y="51.2">UFS0_RX0_P</text>
<text x="93" y="52.2">UFS0_RX0_M</text>
<text x="93" y="53.3">UFS0_TX0_P</text>
<text x="113.1" y="52.2">USB0_HS_DM</text>
<text x="113.3" y="51.2">USB0_HS_DP</text>
<text x="116.3" y="53.3">DNC12</text>
<text x="93" y="54.3">UFS0_TX0_M</text>
<text x="93" y="57.3">DNC8</text>
<text x="93" y="58.3">DNC9</text>
<text x="93" y="59.4">DNC10</text>
<text x="111.5" y="59.4">USB0_SS_RX0_M</text>
<text x="111.7" y="58.3">USB0_SS_RX0_P</text>
<text x="116.3" y="54.3">DNC13</text>
<text x="93" y="60.4">DNC11</text>
<text x="93" y="63.4">DNC</text>
<text x="93" y="64.4">DNC2</text>
<text x="111.6" y="61.4">USB0_SS_TX0_M</text>
<text x="111.7" y="65.4">USB0_SS_RX1_P</text>
<text x="111.8" y="60.4">USB0_SS_TX0_P</text>
<text x="93" y="66.5">REFGEN_REXT1</text>
<text x="93" y="69.5">DNC3</text>
<text x="93" y="70.5">REFGEN_REXT0</text>
<text x="111.5" y="66.5">USB0_SS_RX1_M</text>
<text x="111.6" y="68.5">USB0_SS_TX1_M</text>
<text x="111.8" y="67.5">USB0_SS_TX1_P</text>
<text x="116.8" y="71.5">DNC7</text>
<text x="93" y="73.6">DNC4</text>
<text x="93" y="74.6">DNC5</text>
<text x="93" y="75.6">DNC6</text>
<text x="114" y="75.6">SPMI_DATA</text>
<text x="114.7" y="74.6">SPMI_CLK</text>
</g>
<g font-size=".7">
<text x="21.3" y=".8">5</text>
<text x="62" y=".8">4</text>
<text x="102.6" y=".8">3</text>
<text x="143.3" y=".8">2</text>
<text x="183.9" y=".8">1</text>
<text x=".3" y="20.7">D</text>
<text x="204.5" y="20.7">D</text>
<text x=".3" y="58.8">C</text>
<text x="204.5" y="58.8">C</text>
<text x=".3" y="96.9">B</text>
<text x="204.5" y="96.9">B</text>
<text x=".3" y="135">A</text>
<text x="204.5" y="135">A</text>
<text x="21.3" y="154.2">5</text>
<text x="62" y="154.2">4</text>
<text x="102.6" y="154.2">3</text>
<text x="143.3" y="154.2">2</text>
<text x="183.9" y="154.2">1</text>
</g>
<g font-size=".7" fill="#00f">
<text x="80.5" y="22.4">TEST_0R2</text>
<text x="80.3" y="28.2">TEST_0R2</text>
</g>
<g font-size=".7" fill="#0f0">
<text x="80.6" y="21.4">NC</text>
<text x="80.5" y="27.1">NC</text>
<text x="62" y="31.1">NC</text>
<text x="126" y="35.7">NC</text>
<text x="125.8" y="79.8">NC</text>
<text x="130.3" y="79.8">NC</text>
</g>
<g font-size=".7" fill="#f0f">
<text x="59.9" y="29.1">C0201B</text>
<text x="131.1" y="41.3">R0201B</text>
<text x="131.1" y="44.3">R0201B</text>
<text x="131.1" y="45.3">R0201B</text>
<text x="131.1" y="43.3">R0201B</text>
<text x="131.1" y="42.3">R0201B</text>
<text x="131.1" y="46.4">R0201B</text>
<text x="132.1" y="50.4">R0201B</text>
<text x="135.1" y="48.4">R0201B</text>
<text x="82.3" y="71.8">R0201B</text>
<text x="82.3" y="67.8">R0201B</text>
<text x="135.1" y="75.8">R0201</text>
<text x="135.1" y="73.8">R0201</text>
<text x="123.5" y="78.4">C0201B</text>
<text x="132.7" y="78.4">C0201B</text>
<text x="100.3" y="106.7">R0201B</text>
<text x="119.7" y="106.7">R0201B</text>
</g>
<g font-size=".7" fill="#f00">
<text x="91.4" y="109.3">NTCG064EF104FTBX</text>
<text x="91.4" y="108.3">3240AA000015</text>
<text x="110.7" y="109.3">NTCG064EF104FTBX</text>
<text x="110.7" y="108.3">3240AA000015</text>
</g>
<g font-size=".5" fill="#00ff80">
<text x="62.5" y="30.1">0201</text>
<text x="126.2" y="33.1">0201</text>
<text x="126.5" y="78.8">0201</text>
<text x="129.2" y="78.8">0201</text>
</g>
<g font-size=".5" fill="#00f">
<text x="128.8" y="41.1">0201</text>
<text x="128.9" y="44.2">0201</text>
<text x="128.9" y="43.2">0201</text>
<text x="128.9" y="42.2">0201</text>
<text x="129" y="45.2">0201</text>
<text x="129" y="46.2">0201</text>
<text x="130.5" y="49.3">0201</text>
<text x="133.5" y="48.3">0201</text>
<text x="82.7" y="65.5">0201</text>
<text x="82.7" y="69.6">0201</text>
<text x="133.1" y="74.7">0201</text>
<text x="133.3" y="73.7">0201</text>
</g>
<g font-size=".4" fill="#00f">
<text x="99.4" y="105.7" transform="rotate(-90 99.4 105.7)">T</text>
<text x="118.7" y="105.7" transform="rotate(-90 118.7 105.7)">T</text>
</g>
</svg>
